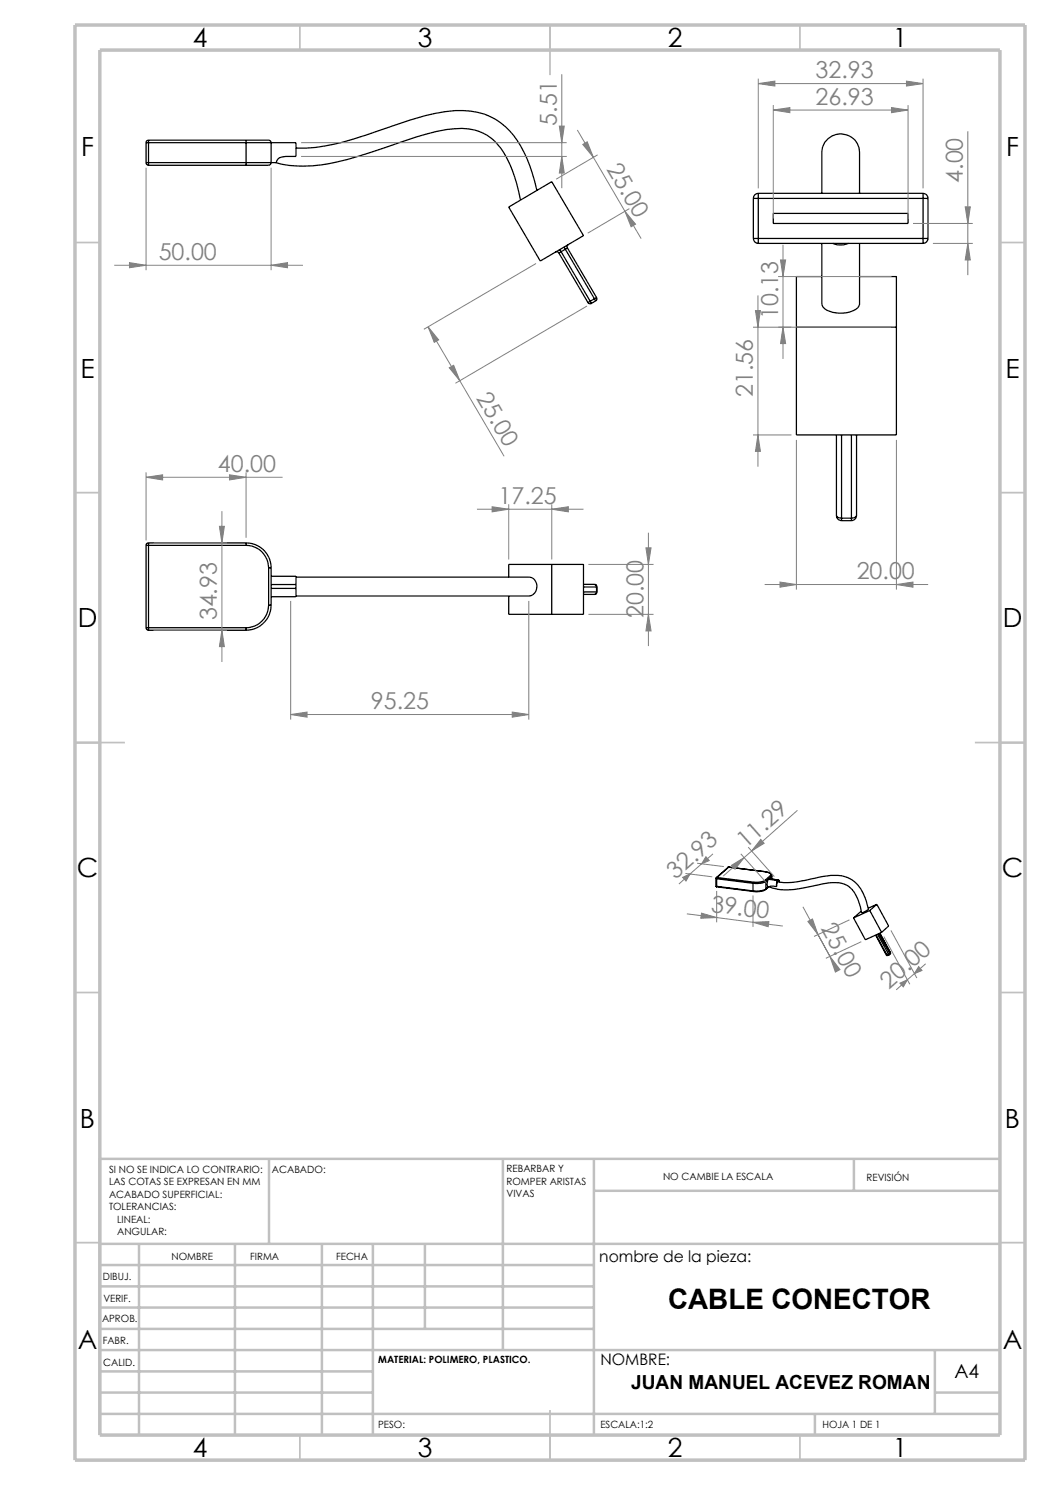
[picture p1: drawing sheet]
<svg xmlns="http://www.w3.org/2000/svg" width="210mm" height="297mm" viewBox="0 0 210 297" stroke-linecap="round" stroke-linejoin="round" font-family="sans-serif">
<g fill="none" stroke="#000" stroke-width=".25">
<path d="M29.2 28.5h.5M29.2 32.5h.5M29.2 32.5l.1 .3 .4 .3M29.2 28.5v4M29.7 32.5v.6M29.7 28l-.4 .3-.1 .2M29.7 28v.5M29.7 28.5v4M29.7 33.1h19.5M29.7 32.5h19.5M29.7 28.5h19.5M29.7 28h19.5"/>
<path d="M49.2 32.5v.6M49.2 28v.5M49.2 32.5h5M49.2 28.5h5M49.2 28h4.6l.3 .2 .1 .3M49.2 28.5v4M54.2 32.5l-.1 .4-.4 .2h-4.5M54.2 28.5h5v2.8h-1.3a2.79 2.79 0 0 0-2.4 .7l-.3 .5h-1M54.2 28.5v4M55.1 32.5a27.3 27.3 0 0 0 14.3-.6l7.8-2.4a54.3 54.3 0 0 1 13.7-3.8 10 10 0 0 1 10.7 6.5l1.3 3.1 1.2 4.7M59.2 29.6a39.8 39.8 0 0 0 13.9-2.5l2.9-1a73.8 73.8 0 0 1 13.1-3.8 14.3 14.3 0 0 1 11.1 2.3 18.7 18.7 0 0 1 6.2 10l1 3.5M150.7 39.7h1"/>
<path d="M150.7 39.7v8M151.7 38.7a1.02 1.02 0 0 0-1 1M151.7 38.7v1M151.7 39.7v8M151.7 39.7h32.9M151.7 38.7h32.9M164.4 38.7v-7.3a3.8 3.8 0 0 1 3.7-4.6 3.8 3.8 0 0 1 3.8 4.5v7.4M184.6 39.7h1M184.6 38.7v1M184.6 38.7a1.02 1.02 0 0 1 1 1M184.6 39.7v8M185.6 39.7v8"/>
<path d="M101.7 41.4l8.6-5.1 6.4 10.8-8.6 5.1zM111.1 50.4l.3-.1 .4 .3M111.8 50.6l5.8 9.9M111.9 49.9l.3 .4M112.2 50.3l-.4 .3M112.2 50.3l5.8 10M112.8 49.4l.3 .4M113.1 49.8l-.9 .5M113.1 49.8l5.8 10M113.5 49.6l-.4 .2M113.5 49.6l5.8 9.9M113.7 48.9l-.3 .4 .1 .3"/>
<path d="M118.9 59.8l.2 .4M118.9 59.8l-.9 .5M119.3 59.5l-.4 .3M119.3 59.5a.46 .46 0 0 1-.2 .7M150.7 47.7h1M150.7 47.7a.96 .96 0 0 0 1 1M151.7 47.7v1M151.7 47.7h32.9M151.7 48.7h32.9M154.7 42.7h26.9v2h-26.9zM164.4 48.7v12a1.79 1.79 0 0 0 1.5 1.6 6.2 6.2 0 0 0 5.6-.7l.4-.7v-12.2M164.4 55.3h-5.1v31.7h20v-31.7h-7.4"/>
<path d="M166.5 48.7a4 4 0 0 0 3.2 0M184.6 47.7h1M184.6 47.7v1M185.6 47.7a.96 .96 0 0 1-1 1M117.6 60.5a.49 .49 0 0 0 .7 .2M118 60.3l-.4 .2M118 60.3l.3 .4M119.1 60.2l-.8 .5M159.3 65.4h20M167.3 87v16.1M168.3 87v16.6M170.3 87v16.6"/>
<path d="M171.3 87v16.1M29.2 109.1h.5M29.2 109.1v16.5M29.7 108.6l-.4 .2-.1 .3M29.7 108.6v.5M29.7 109.1v16.5M29.7 109.1h19.5M29.7 108.6h19.5M49.2 108.6a5 5 0 0 1 5 5M49.2 109.1a4.5 4.5 0 0 1 4.5 4.5M49.2 108.6v.5M53.7 113.6h.5"/>
<path d="M53.7 113.6v7.4M54.2 115.2h5v1.7M54.2 113.6v7.4M54.2 117.7h5M54.2 116.9h5M59.2 117.7v1.6h-5M59.2 116.9v.8M59.2 115.4h44.1a8.1 8.1 0 0 1 3.3 .3 2 2 0 0 1 .6 2.5 2 2 0 0 1-2.4 1h-45.6M101.7 115.4v-2.5h15v10h-15v-3.7M110.3 112.9v10M116.7 116.9h2.2M116.7 118.9h2.2"/>
<path d="M116.7 117.4h2.6M116.7 118.4h2.6M118.9 116.9a.49 .49 0 0 1 .5 .5M118.9 116.9a.44 .44 0 0 1 .4 .5M119.3 118.4l-.1 .3-.3 .2M119.3 118.4h.1M119.3 117.4h.1M119.3 117.4v1M119.4 118.4l-.2 .3-.3 .2M119.4 117.4v1M167.3 103.1a1.02 1.02 0 0 0 1 1M167.3 103.1a.94 .94 0 0 0 1 .5"/>
<path d="M168.3 103.6v.5M168.3 104.1h2M168.3 103.6h2M170.3 103.6v.5M171.3 103.1a1.09 1.09 0 0 1-1 1M171.3 103.1a1.03 1.03 0 0 1-1 .5M29.2 125.6l.2 .3 .3 .1M29.2 125.6h.5M29.7 125.6v.4M29.7 126h19.5M29.7 125.6h19.5M49.2 125.6v.4"/>
<path d="M53.7 121a4.6 4.6 0 0 1-4.5 4.6M53.7 121h.5M54.2 121a5 5 0 0 1-5 5M143.2 177.2l.2 .2M143.2 175.7l.1 .1M143.2 177.2l.1 .1M143.2 175.7v1.5M143.3 175.5l-.1 .2M143.3 177.3l.1 .1M143.3 175.8l7.3 .9M143.3 177.3l7.3 .9M143.3 175.8v1.5"/>
<path d="M143.4 177.4l7.3 .9M143.4 175.5l-.1 .3M143.4 175.5h-.1M143.4 175.5l7.3 .9M145.6 173.5l-2.3 2M145.7 173.4l-.1 .1M145.7 173.4h.1M145.7 173.4l7.3 .9M145.7 173.4l-2.3 2.1M150.6 178.2l.1 .1M150.6 176.7v1.5M150.7 176.4l-.1 .3"/>
<path d="M153 176.1l-1.4 .4-.9-.1M153 176.1l.2 .2M153 174.3l.6 .1a.8 .8 0 0 1 .8 .7M153 174.3l.2 .1a.86 .86 0 0 1 1 .6l-.1 .1M153.1 177.9l-.5 .3-.8 .1h-1.1M153.2 176.3l-1.2 .4h-1.4M153.2 177.8l-1.2 .4h-1.4M153.2 177.8l-.1 .1M153.2 176.3v1.5M153.6 177.4h.4M153.7 175.9l-.3 .8 .2 .7M153.7 175.9l1.8 .2"/>
<path d="M153.7 175.9l-.5 .4M153.7 177.4l-.5 .4M153.7 177.4l-.6 .5M153.8 175.8l1.9 .2M153.8 175.8l-.1 .1M153.8 175.8h.1M154.1 175.1l.1 .2M154.1 175.1l-1.1 1M154.2 175.3l-.4 .5M154.2 175.3v.5M154.4 175.1l-.2 .2M154.4 175.1v.7"/>
<path d="M155.3 177.3l-1.2-.1-.1 .2M155.4 176.4a20.9 20.9 0 0 0 7.9-.8 10 10 0 0 1 6.6 .1 8.3 8.3 0 0 1 3.7 6.2l-1.2 .7a9.8 9.8 0 0 0-2.2-4.9 5.2 5.2 0 0 0-5-1l-4.3 .8a12.4 12.4 0 0 1-6.9-.1M155.5 176.1l.3-.1 .1 .4-.1-.3a.95 .95 0 0 0-.5 1.2M155.5 176.1l-.2 .8v.4M170.7 183.6l2.4 4.4 3.2-1.5M172.3 182.3l-1.6 1.3M174 182.1l2.3 4.4M174 182.1l-3.3 1.5M175.1 187l2.2 4M175.2 187l2.2 4M175.4 180.9l2.3 4.3-1.4 1.3M175.4 180.9l-1.4 1.2"/>
<path d="M175.4 180.9l-1.8 .7M175.5 186.8l2.2 4M175.8 186.7l2.1 4M176 186.6l2.1 3.9M177.3 191l.2 .1M177.4 191h-.1M177.4 191l.1 .1M177.7 190.8l.1 .2M177.7 190.8l-.3 .2M177.8 191l-.3 .1M177.9 190.9l-.1 .1M177.9 190.7l-.2 .1"/>
<path d="M177.9 190.7v.2M178 190.8l-.1 .1M178.1 190.5l-.1 .3M178.1 190.5v.1M178.1 190.6l-.1 .2M178.1 190.6l-.2 .1"/>
</g>
<g fill="none" stroke="#808080" stroke-width=".2">
<path d="M112.4 14.8v22.8M151.7 16.7l3.3-.5v1zM151.7 15.7v22M151.7 16.7h32.9M181.3 16.2l3.3 .5-3.3 .5zM184.6 15.7v22M29.2 33.5v20.5M54.2 33.5v20.5M60.2 28.5h53.1M60.2 31.3h53.1M111.9 25.2h1l-.5 3.3zM112.4 31.3l.5 3.3h-1z"/>
<path d="M115.5 26l9.5 16.3M116.6 28.9l.8-.5 1.3 3.1zM119.5 31l-8.3 4.8M154.7 22l3.3-.5v1zM154.7 21v22.7M154.7 22h26.9M178.3 21.5l3.3 .5-3.3 .5zM181.6 21v22.7M193.6 26.2v28.8M22.9 53.1h37.7M25.9 52.5l3.3 .6-3.3 .4zM54.2 53.1l3.3-.6v1z"/>
<path d="M107.2 52.7l-22.4 13.2M125 42.3l2.1 2.5-.9 .6zM125 42.3l3.2 5.4M125.9 41.7l-8.4 4.9M151.6 59.1v34.2M155.6 55.3h22.7M156.1 52h1l-.5 3.3zM156.6 49v22.8M182.6 44.7h12M186.6 48.7h8M193 41.4h1.1l-.5 3.3zM193.6 48.7l.5 3.3h-1.1z"/>
<path d="M85.6 65.4l15.2 25.9M85.6 65.4l2.1 2.6-.8 .5zM89.9 73.6l.8-.5 1.3 3.1zM117.4 61.2l-26.3 15.5M150.6 65.4h27.7M151.1 62.1h1l-.5 3.3zM156.6 65.4l.5 3.3h-1zM29.2 95.5l3.3-.5v1zM29.2 94.5v13.6M29.2 95.5h27.3M45.9 95l3.3 .5-3.3 .5zM49.2 94.5v13.1"/>
<path d="M150.6 87h7.7M151.6 87l.5 3.3h-1zM159.3 88v29.9M179.3 88v29.9M30.7 108.6h14.7M43.9 105.3h1l-.5 3.3zM44.4 102.2v30.2M95.4 101.8h21.3M98.4 101.3l3.3 .5-3.3 .6zM101.7 100.9v11M110.3 101.8l3.4-.5v1.1zM110.3 100.9v11"/>
<path d="M117.7 112.9h13M129.2 109.6h1l-.5 3.3zM129.7 106.5v22.7M152.9 116.9h32.7M156 116.4l3.3 .5-3.3 .5zM179.3 116.9l3.3-.5v1zM30.7 126h14.7M44.4 126l.5 3.3h-1zM58.1 120.2v23.7M105.8 120.2v23.7M117.7 122.9h13M129.7 122.9l.5 3.3h-1z"/>
<path d="M58.1 142.9l3.3-.5v1zM58.1 142.9h47.7M102.4 142.4l3.4 .5-3.4 .5zM136.5 175.5l1.5-.7-.8 1.4zM137.1 174.7l5.4 .7M138 174.8l-2.2 2M139.4 172.6l5.4 .7M140.3 172.8l-2.3 2M141.2 171.3l.7 .8-1.6 .7zM142.6 170.8l-2.3 2M143.3 178.2v6.3M146.3 173.1l2.5-1.6-1.8 2.3z"/>
<path d="M148.2 170.8l5.2 5.9M149.6 169.4l5.3 5.9M150.3 170.2l-5.7 5M150.6 179.1v6.3M152.2 167.9l.6 .8-2.5 1.5zM159.5 162.1l-9.2 8.1M137.4 182.8l5.9 .7M140.3 182.6l3 .9-3.1 .2zM143.3 183.5l7.3 1M150.6 184.5l3.2-.2-.2 1zM150.6 184.5l6 .7M160.6 181.4l3 5.5"/>
<path d="M161.6 184.3l.9-.5 1.1 3.1zM162.4 184.7l3.6 6.6M163.6 186.9l2.4 4.4M166 191.3l2 2.6-.9 .5zM169.9 184l-7.1 3.3M172.3 188.3l-7.1 3.4M176.8 187.3l5.2 9.5M178.2 186.1l5.2 9.5M180 196.6l1.5-.6-.8 1.4zM181.5 196l-2.3 2M183.7 193.3l.7 .8-1.5 .6zM185.1 192.8l-3.6 3.2"/>
</g>
<g fill="none" stroke="#c0c0c0" stroke-width=".35">
<path d="M60 5v5M110 5v10M160 5v5M15 48.5h5M200 48.5h5M15 98.5h5M200 98.5h5M15 148.5h10M195 148.5h10M15 198.5h5M200 198.5h5M15 248.5h5"/>
<path d="M200 248.5h5M60 287v5M110 282v10M160 287v5"/>
</g>
<g fill="none" stroke="#c0c0c0" stroke-width=".5">
<path d="M53.8 231.8v17M100.6 231.8v38.2M118.8 231.8v55.2M118.8 238.2h81.2M170.8 231.8v6.4M200 231.8h-180v55.2M20 248.8h180M20 257.3h98.8M20 253h98.8M27.8 248.8v38.2M47 248.8v38.2M64.4 248.8v38.2"/>
<path d="M74.6 248.8v38.2M85 248.8v17M20 265.8h98.8M20 261.5h98.8M20 278.5h54.6M20 274.3h54.6M20 270h180M187 278.5h13M187 270v12.8M20 282.8h180M163 282.8v4.2"/>
</g>
<path d="M15 5h190v287h-190zM20 10h180v277h-180z" fill="none" stroke="#c0c0c0" stroke-width=".7" stroke-linecap="butt"/>
<g fill="#808080">
<path d="M166 191.3l2 2.6-.9 .5zM161.6 184.3l.9-.5 1.1 3.1z"/>
<path d="M125 42.3l2.1 2.5-.9 .6zM116.6 28.9l.8-.5 1.3 3.1z"/>
<path d="M179.3 116.9l3.3-.5v1zM156 116.4l3.3 .5-3.3 .5z"/>
<path d="M181.3 16.2l3.3 .5-3.3 .5zM151.7 16.7l3.3-.5v1z"/>
<path d="M25.9 52.5l3.3 .6-3.3 .4zM54.2 53.1l3.3-.6v1zM154.7 22l3.3-.5v1zM178.3 21.5l3.3 .5-3.3 .5z"/>
<path d="M45.9 95l3.3 .5-3.3 .5zM29.2 95.5l3.3-.5v1z"/>
<path d="M141.2 171.3l.7 .8-1.6 .7zM136.5 175.5l1.5-.7-.8 1.4z"/>
<path d="M183.7 193.3l.7 .8-1.5 .6zM180 196.6l1.5-.6-.8 1.4z"/>
<path d="M146.3 173.1l2.5-1.6-1.8 2.3zM152.2 167.9l.6 .8-2.5 1.5z"/>
<path d="M151.6 87l.5 3.3h-1zM151.1 62.1h1l-.5 3.3z"/>
<path d="M156.1 52h1l-.5 3.3zM156.6 65.4l.5 3.3h-1z"/>
<path d="M193.6 48.7l.5 3.3h-1.1zM193 41.4h1.1l-.5 3.3z"/>
<path d="M111.9 25.2h1l-.5 3.3zM112.4 31.3l.5 3.3h-1zM129.2 109.6h1l-.5 3.3zM129.7 122.9l.5 3.3h-1zM43.9 105.3h1l-.5 3.3zM44.4 126l.5 3.3h-1z"/>
<path d="M85.6 65.4l2.1 2.6-.8 .5zM89.9 73.6l.8-.5 1.3 3.1z"/>
<path d="M140.3 182.6l3 .9-3.1 .2zM150.6 184.5l3.2-.2-.2 1z"/>
<path d="M98.4 101.3l3.3 .5-3.3 .6zM110.3 101.8l3.4-.5v1.1z"/>
<path d="M58.1 142.9l3.3-.5v1zM102.4 142.4l3.4 .5-3.4 .5z"/>
</g>
<text font-size="5.6" x="133.6" y="261.8">CABLE CONECTOR</text>
<g font-size="5.3">
<text x="38.5" y="9.5">4</text>
<text x="83.5" y="9.5">3</text>
<text x="133.6" y="9.5">2</text>
<text x="178.6" y="9.5">1</text>
<text x="16.2" y="31.2">F</text>
<text x="201.2" y="31.2">F</text>
<text x="16.1" y="75.5">E</text>
<text x="201.1" y="75.5">E</text>
<text x="15.5" y="125.5">D</text>
<text x="200.5" y="125.5">D</text>
<text x="15.4" y="175.5">C</text>
<text x="200.4" y="175.5">C</text>
<text x="16" y="225.5">B</text>
<text x="201" y="225.5">B</text>
<text x="15.5" y="269.7">A</text>
<text x="200.5" y="269.7">A</text>
<text x="38.5" y="291.5">4</text>
<text x="83.5" y="291.5">3</text>
<text x="133.6" y="291.5">2</text>
<text x="178.6" y="291.5">1</text>
</g>
<g font-size="4.7" fill="#808080">
<text x="163.1" y="15.7">32.93</text>
<text x="163.1" y="21">26.93</text>
<text x="111.4" y="25.2" transform="rotate(-90 111.4 25.2)">5.51</text>
<text x="121.2" y="33.8" transform="rotate(60 121.2 33.8)">25.00</text>
<text x="192.6" y="36.6" transform="rotate(-90 192.6 36.6)">4.00</text>
<text x="31.7" y="52">50.00</text>
<text x="155.6" y="63.9" transform="rotate(-90 155.6 63.9)">10.13</text>
<text x="95.2" y="79.6" transform="rotate(60 95.2 79.6)">25.00</text>
<text x="150.6" y="79.4" transform="rotate(-90 150.6 79.4)">21.56</text>
<text x="43.6" y="94.4">40.00</text>
<text x="99.7" y="100.8">17.25</text>
<text x="171.3" y="115.9">20.00</text>
<text x="43.4" y="124.1" transform="rotate(-90 43.4 124.1)">34.93</text>
<text x="128.7" y="123.6" transform="rotate(-90 128.7 123.6)">20.00</text>
<text x="74.2" y="141.9">95.25</text>
<text x="149.2" y="169.9" transform="rotate(-42 149.2 169.9)">11.29</text>
<text x="135.1" y="176" transform="rotate(-41 135.1 176)">32.93</text>
<text x="142.1" y="182.3" transform="rotate(7 142.1 182.3)">39.00</text>
<text x="164.1" y="185.7" transform="rotate(62 164.1 185.7)">25.00</text>
<text x="177.8" y="197.9" transform="rotate(-41 177.8 197.9)">20.00</text>
</g>
<g font-size="3.9">
<text x="190.9" y="275.5">A4</text>
<text x="126.2" y="277.8">JUAN MANUEL ACEVEZ ROMAN</text>
</g>
<g font-size="3.2">
<text x="119.9" y="252.3">nombre de la pieza:</text>
<text x="120.1" y="272.9">NOMBRE:</text>
</g>
<g font-size="2">
<text x="21.8" y="234.6">SI NO SE INDICA LO CONTRARIO:</text>
<text x="21.8" y="237.1">LAS COTAS SE EXPRESAN EN MM</text>
<text x="21.8" y="239.6">ACABADO SUPERFICIAL:</text>
<text x="54.4" y="234.6">ACABADO:</text>
<text x="101.3" y="234.5">REBARBAR Y</text>
<text x="101.3" y="237">ROMPER ARISTAS</text>
<text x="101.3" y="239.5">VIVAS</text>
<text x="132.6" y="236">NO CAMBIE LA ESCALA</text>
<text x="173.3" y="236.2">REVISIÓN</text>
<text x="21.8" y="242.1">TOLERANCIAS:</text>
<text x="23.4" y="244.6">LINEAL:</text>
<text x="23.4" y="247.1">ANGULAR:</text>
<text x="34.3" y="252">NOMBRE</text>
<text x="50" y="251.9">FIRMA</text>
<text x="67.2" y="251.9">FECHA</text>
<text x="20.6" y="256.1">DIBUJ.</text>
<text x="20.7" y="260.3">VERIF.</text>
<text x="20.4" y="264.4">APROB.</text>
<text x="20.5" y="268.8">FABR.</text>
<text x="20.7" y="273.1">CALID.</text>
<text x="75.6" y="272.5">MATERIAL: POLIMERO, PLASTICO.</text>
<text x="75.6" y="285.5">PESO:</text>
<text x="120.1" y="285.6">ESCALA:1:2</text>
<text x="164.5" y="285.6">HOJA 1 DE 1</text>
</g>
</svg>
